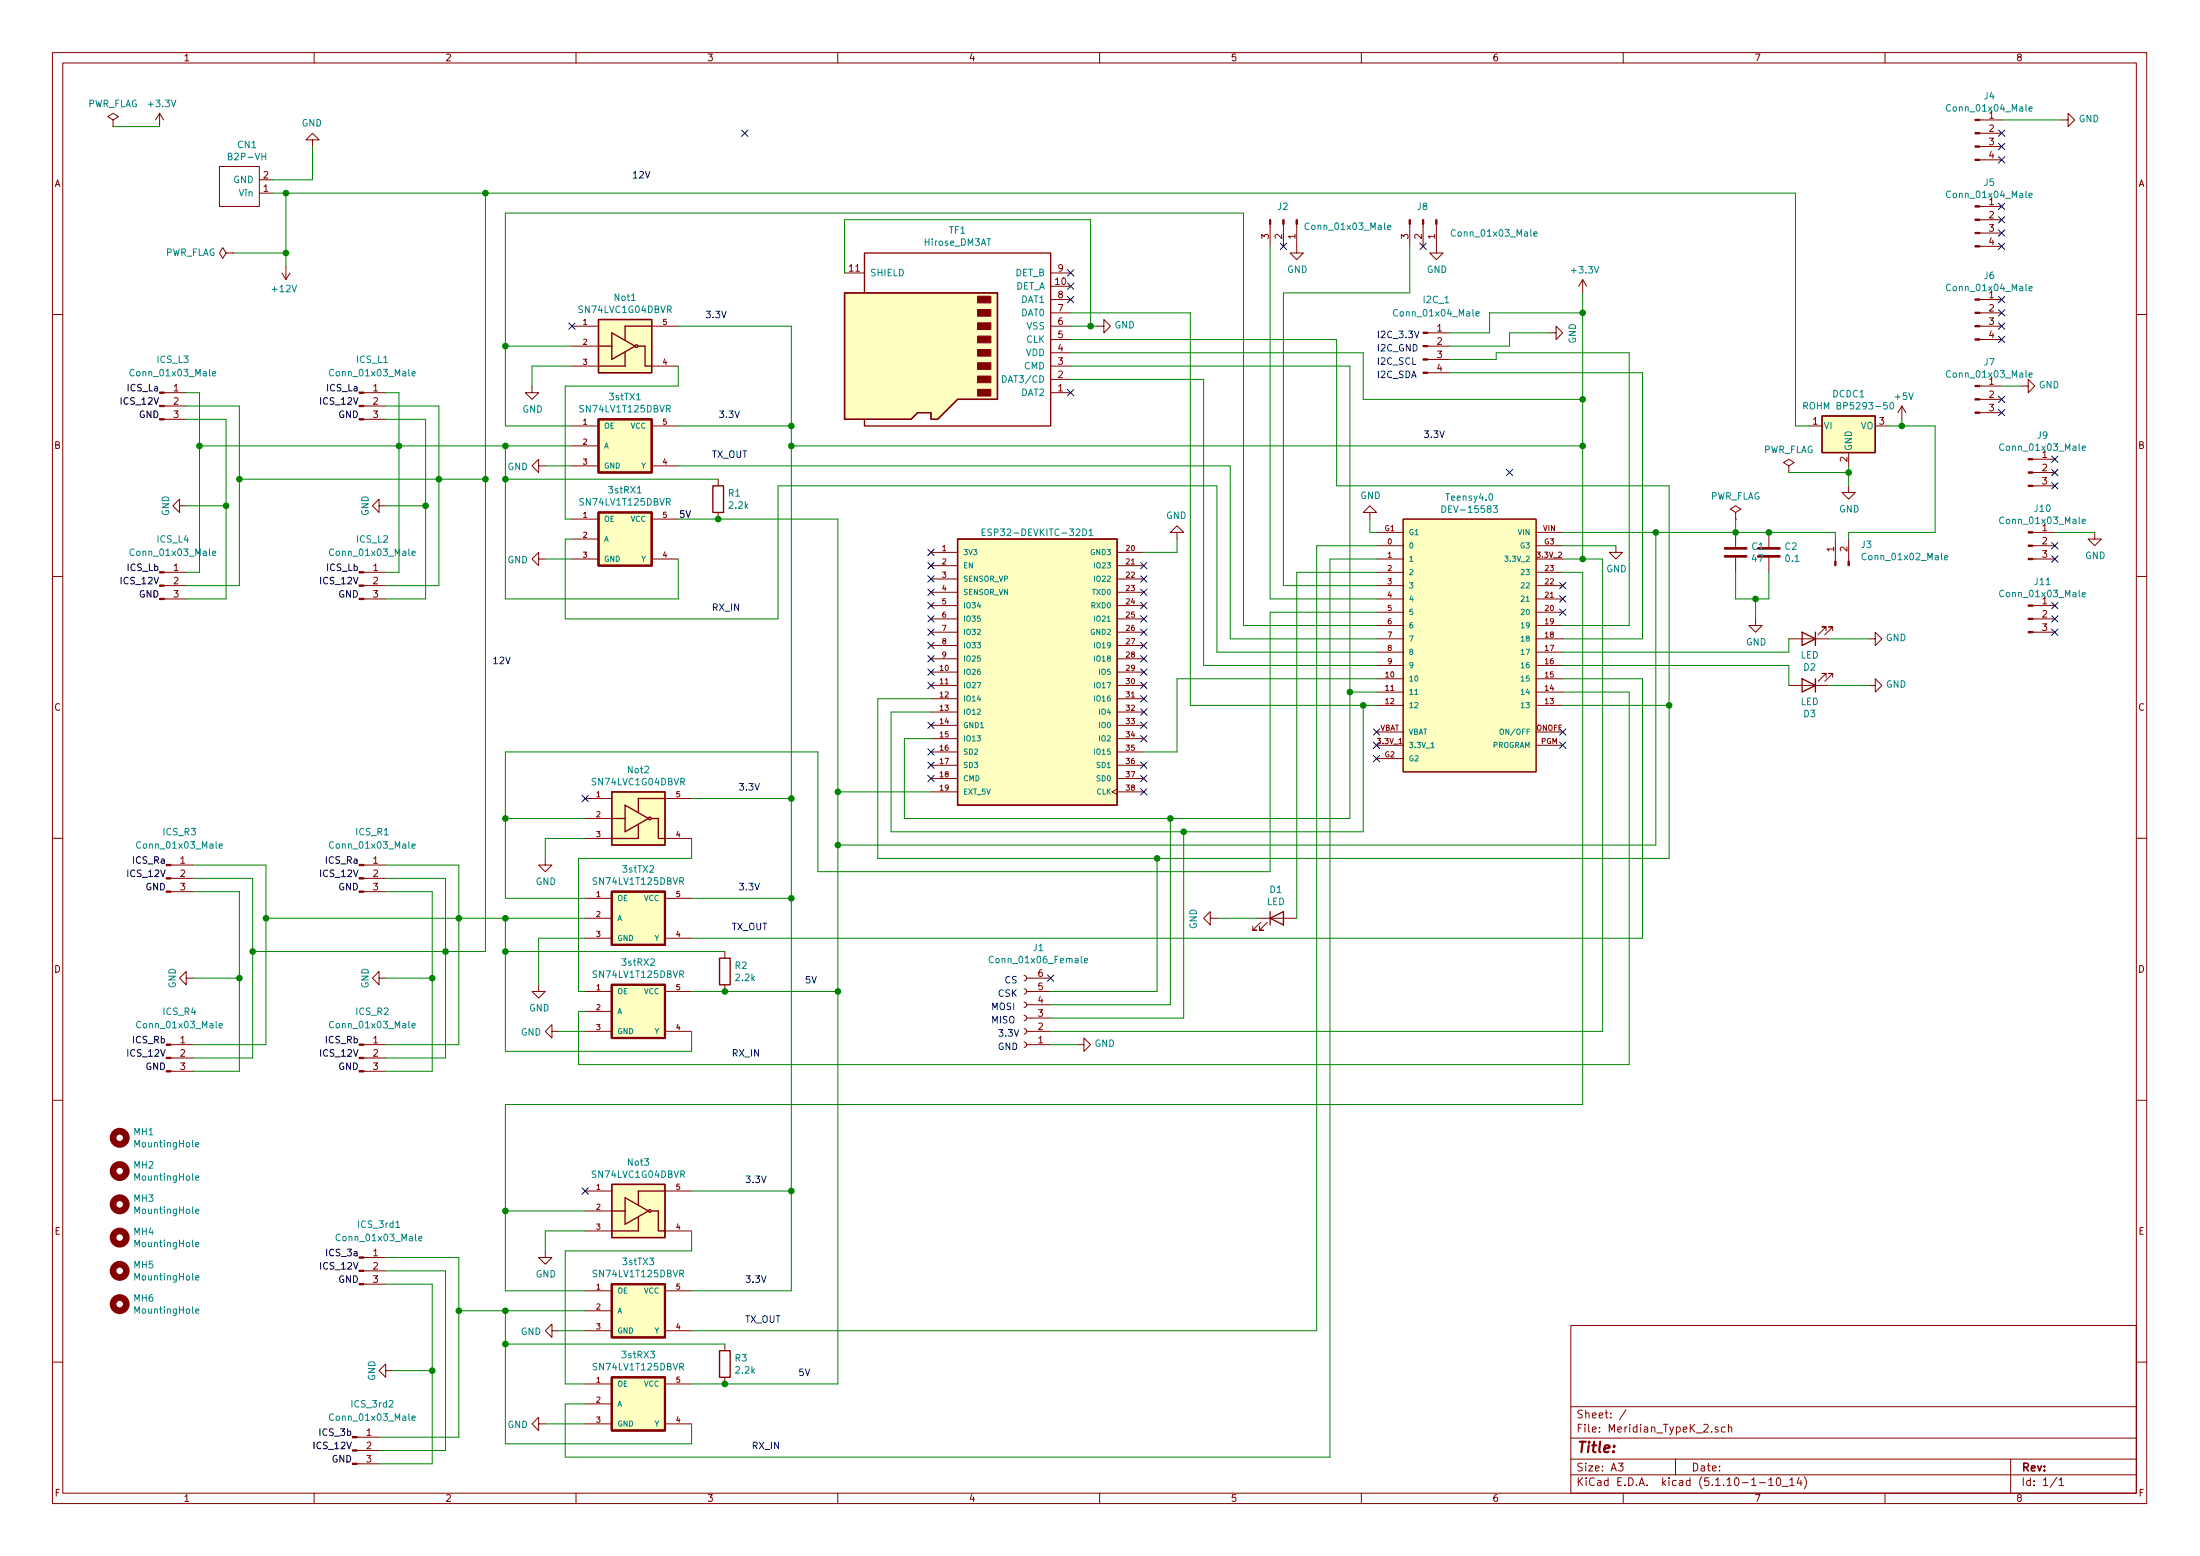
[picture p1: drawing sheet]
<svg xmlns="http://www.w3.org/2000/svg" width="420mm" height="297mm" viewBox="0 0 420 297" stroke-linecap="round" stroke-linejoin="round" font-family="sans-serif">
<g fill="none" stroke="#840000" stroke-width=".19">
<path d="M10 10h400v277h-400zM12 12h396v273.1h-396zM60 10v2M110 10v2M160 10v2M210 10v2M260 10v2M310 10v2M360 10v2M21.6 22.9l1-.6-1-.7-1 .7 1 .6v1.3M21.6 24.2h.1M30.5 21.6l-.8 1.3"/>
<path d="M30.5 21.6v2.6M30.5 21.6l.7 1.3M41.9 31.8h7.6v7.6h-7.6zM49.5 36.9h2.6M49.5 34.3h2.6M59.7 26.7h1.3l-1.3-1.3-1.3 1.3h1.3v1.3M378.1 30.5h4.2M378.1 28h4.2M378.1 25.4h4.2M378.1 22.9h4.2M378.1 39.4h4.2M393.7 22.9h1.3v-1.3l1.2 1.3-1.2 1.3v-1.3"/>
<path d="M43.2 48.3l-.7-1-.6 1 .6 1 .7-1h1.2M44.4 48.3h.1M53.8 52.1l.8 1.3M54.6 50.8v2.6M55.4 52.1l-.8 1.3M161.3 52.1h3.8M200.7 59.7h3.8M200.7 57.2h3.8M200.7 54.6h3.8M200.7 52.1h3.8M242.6 42.8v4.2M245.1 42.8v4.2"/>
<path d="M247.6 42.8v5.5h1.3l-1.3 1.3-1.2-1.3h1.2M269.2 42.8v4.2M271.8 42.8v4.2M274.3 42.8v5.5h1.3l-1.3 1.3-1.3-1.3h1.3M302.3 53.4l-.8 1.2M302.3 53.4v2.5M302.3 53.4l.7 1.2M378.1 59.7h4.2M378.1 57.2h4.2M378.1 47h4.2M378.1 44.5h4.2M378.1 41.9h4.2"/>
<path d="M10 60h2M31.3 77.5h4.3M31.3 75h4.3M69.4 77.5h4.3M69.4 75h4.3M101.6 73.7v1.3h1.3l-1.3 1.2-1.3-1.2h1.3M109.2 62.3h5.1M109.2 66.1h5.1M109.2 69.9h5.1M124.5 62.3h5M124.5 69.9h5M200.7 75h3.8"/>
<path d="M200.7 64.8h3.8M200.7 62.3h3.8M200.7 72.4h3.8M200.7 69.9h3.8M200.7 67.3h3.8M209.5 62.3h1.3v-1.3l1.3 1.3-1.3 1.2v-1.2M272.6 71.2h4.3M272.6 68.6h4.3M272.6 66.1h4.3M272.6 63.5h4.3M295.9 63.5h1.3v1.3l1.2-1.3-1.2-1.2v1.2M363.2 77.5l-.7 1.3"/>
<path d="M363.2 77.5v2.5M363.2 77.5l.8 1.3M378.1 78.8h4.2M378.1 76.2h4.2M378.1 73.7h4.2M378.1 64.8h4.2M378.1 62.3h4.2M386.1 73.7h1.2v-1.3l1.3 1.3-1.3 1.3v-1.3M408 60h2M31.3 80h4.3M34.3 96.6v-1.3l-1.3 1.3 1.3 1.2v-1.2h1.3M69.4 80h4.3"/>
<path d="M72.4 96.6v-1.3l-1.3 1.3 1.3 1.2v-1.2h1.3M102.9 88.9v-1.2l-1.3 1.2 1.3 1.3v-1.3h1.2M109.2 81.3h5.1M109.2 99.1h5.1M109.2 85.1h5.1M109.2 88.9h5.1M124.5 81.3h5M124.5 99.1h5M124.5 88.9h5M137.2 91.5v1.2M137.2 97.8v1.3M261.6 97.8h-1.3l1.3-1.2 1.3 1.2h-1.3v1.3"/>
<path d="M268 99.1h25.4v48.3h-25.4zM331.5 97.8l1-.6-1-.6-1 .6 1 .6v1.3M331.5 99.1h.1M341.6 88.9l1-.6-1-.6-1 .6 1 .6v1.3M341.6 90.2h.1M345.4 81.3h2.6M353.1 92.7v1.3h1.2l-1.2 1.3-1.3-1.3h1.3M353.1 86.4v2.5M358.1 81.3h2.6M388.2 92.7h4.2M388.2 90.2h4.2M388.2 87.7h4.2"/>
<path d="M10 110h2M31.3 114.3h4.3M31.3 111.8h4.3M31.3 109.3h4.3M69.4 114.3h4.3M69.4 111.8h4.3M69.4 109.3h4.3M102.9 106.7v-1.3l-1.3 1.3 1.3 1.3v-1.3h1.2M109.2 106.7h5.1M109.2 102.9h5.1M124.5 106.7h5M177.8 105.4h5.1"/>
<path d="M177.8 108h5.1M177.8 110.5h5.1M177.8 113.1h5.1M177.8 115.6h5.1M177.8 118.1h5.1M213.4 105.4h5M213.4 108h5M213.4 110.5h5M213.4 113.1h5M213.4 115.6h5M213.4 118.1h5M224.8 101.6h1.3l-1.3-1.2-1.3 1.2h1.3v1.3"/>
<path d="M262.9 106.7h5.1M262.9 104.2h5.1M262.9 101.6h5.1M262.9 114.3h5.1M262.9 111.8h5.1M262.9 109.3h5.1M262.9 116.9h5.1M262.9 119.4h5.1M293.4 106.7h5M293.4 104.2h5M293.4 101.6h5M293.4 114.3h5"/>
<path d="M293.4 111.8h5M293.4 109.3h5M293.4 116.9h5M293.4 119.4h5M308.6 104.2v1.2h1.3l-1.3 1.3-1.3-1.3h1.3M331.5 101.6v2.8M331.5 106.5v2.8M335.3 118.1v1.3h1.2l-1.2 1.3-1.3-1.3h1.3M337.8 101.6v2.8M337.8 106.5v2.8M350.5 102.9v4.2M353.1 102.9v4.2"/>
<path d="M388.2 115.6h4.2M388.2 118.1h4.2M388.2 106.7h4.2M388.2 104.2h4.2M388.2 101.6h4.2M400 101.6v1.3h1.3l-1.3 1.3-1.2-1.3h1.2M408 110h2M177.8 120.7h5.1M177.8 123.2h5.1M177.8 125.8h5.1M177.8 128.3h5.1M177.8 130.8h5.1"/>
<path d="M177.8 133.4h5.1M177.8 135.9h5.1M177.8 138.5h5.1M213.4 120.7h5M213.4 123.2h5M213.4 125.8h5M213.4 128.3h5M213.4 130.8h5M213.4 133.4h5M213.4 135.9h5M213.4 138.5h5M262.9 122h5.1"/>
<path d="M262.9 124.5h5.1M262.9 127h5.1M262.9 129.6h5.1M262.9 132.1h5.1M262.9 134.7h5.1M262.9 139.7h5.1M293.4 122h5M293.4 124.5h5M293.4 127h5M293.4 129.6h5M293.4 132.1h5M293.4 134.7h5"/>
<path d="M293.4 139.7h5M341.6 130.8h7.6M341.6 122h7.6M348.7 129.3v-.7h-.7h.7l-1.5 1.5M348.7 120.4v-.7h-.7h.7l-1.5 1.5M350 129.3v-.7h-.8h.8l-1.5 1.5M350 120.4v-.7h-.8h.8l-1.5 1.5M356.9 130.8h1.2v-1.2l1.3 1.2-1.3 1.3v-1.3M356.9 122h1.2v-1.3l1.3 1.3-1.3 1.2v-1.2M388.2 120.7h4.2M111.8 152.4h5M111.8 156.2h5"/>
<path d="M127 152.4h5.1M177.8 141h5.1M177.8 143.5h5.1M177.8 146.1h5.1M177.8 148.6h5.1M177.8 151.2h5.1M213.4 150.7l-1.1 .5 1.1 .5M213.4 141h5M213.4 143.5h5M213.4 146.1h5M213.4 148.6h5M213.4 151.2h5"/>
<path d="M262.9 142.3h5.1M262.9 144.8h5.1M293.4 142.3h5M10 160h2M32.6 170.2h4.2M32.6 167.7h4.2M32.6 165.1h4.2M69.4 170.2h4.3M69.4 167.7h4.3M69.4 165.1h4.3M104.1 163.9v1.2h1.3l-1.3 1.3-1.2-1.3h1.2M111.8 160.1h5"/>
<path d="M111.8 175.3h5M111.8 171.5h5M111.8 179.1h5M127 160.1h5.1M127 171.5h5.1M127 179.1h5.1M231.1 175.3v-1.3l-1.2 1.3 1.2 1.3v-1.3h1.3M240 175.3h7.6M240.8 176.1l-1.5 1.5h.7h-.7v-.8M242.1 176.1l-1.6 1.5h.8h-.8v-.8M408 160h2M32.6 199.4h4.2"/>
<path d="M35.6 186.7v-1.2l-1.3 1.2 1.3 1.3v-1.3h1.2M69.4 199.4h4.3M72.4 186.7v-1.2l-1.3 1.2 1.3 1.3v-1.3h1.3M102.9 188v1.3h1.2l-1.2 1.2-1.3-1.2h1.3M105.4 196.9v-1.3l-1.3 1.3 1.3 1.3v-1.3h1.3M111.8 189.3h5M111.8 196.9h5M111.8 193.1h5M127 189.3h5.1M127 196.9h5.1M138.4 181.6v1.3M138.4 188v1.3"/>
<path d="M195.6 186.2l.3 .1 .2 .3-.1 .5-.4 .1M195.6 188.8l.3 .1 .2 .3-.1 .4-.4 .2M195.6 191.3l.3 .1 .2 .3-.1 .4-.4 .2M195.6 193.8l.3 .2 .2 .2-.1 .5-.4 .2M195.6 196.4l.3 .1 .2 .3-.1 .4-.4 .2M195.6 198.9l.3 .1 .2 .3-.1 .5-.4 .1M196.1 199.4h4.6M196.1 186.7h4.6M196.1 189.3h4.6M196.1 191.8h4.6M196.1 194.3h4.6M196.1 196.9h4.6"/>
<path d="M205.7 199.4h1.3v-1.2l1.3 1.2-1.3 1.3v-1.3M10 210h2M32.6 204.5h4.2M32.6 202h4.2M69.4 204.5h4.3M69.4 202h4.3M408 210h2M104.1 238.8v1.3h1.3l-1.3 1.2-1.2-1.2h1.2M111.8 227.4h5M111.8 231.2h5M111.8 235h5M127 227.4h5.1"/>
<path d="M127 235h5.1M69.4 245.1h4.3M69.4 242.6h4.3M69.4 240.1h4.3M105.4 254v-1.2l-1.3 1.2 1.3 1.3v-1.3h1.3M111.8 246.4h5M111.8 250.2h5M111.8 254h5M127 246.4h5.1M127 254h5.1M138.4 256.6v1.2M300 253h108v32.1h-108z"/>
<path d="M10 260h2M68.2 279.4h4.2M68.2 276.9h4.2M68.2 274.4h4.2M73.7 261.7v-1.3l-1.3 1.3 1.3 1.2v-1.2h1.2M102.9 271.8v-1.3l-1.3 1.3 1.3 1.3v-1.3h1.2M111.8 264.2h5M111.8 268h5M111.8 271.8h5M127 264.2h5.1M127 271.8h5.1M138.4 262.9v1.3"/>
<path d="M300 278.5h108M300 274.5h108M300 268.5h108M309 279.3h1l-.5 .6 .4 .1v.7l-.2 .1-.7-.1M310.5 269.1l-1.2 2M320 278.5v3M328.1 272.5l-.4-.1-.2 .2 .1 .2 .5 .2v.3h-.6M329.5 272.5l-.5-.1-.2 .3v.6l.2 .1 .5-.1M330.1 272.5l.2-.1 .4 .1v.9M330.1 271.9v1.5M384 278.5v6.6M408 260h2"/>
<path d="M60 285.1v1.9M110 285.1v1.9M160 285.1v1.9M210 285.1v1.9M260 285.1v1.9M300 281.5h108M310 285.1v1.9M336 283h1.2M337.8 282.5l.4-.4v1.5M337.8 283.6h.9M339.4 282.3l.3-.2a.94 .94 0 0 1 0 1.5l-.4-.3-.1-.6zM340.4 283.8h1.1"/>
<path d="M341.8 282.5l.4-.4v1.5M341.8 283.6h.8M343.6 282l-.4 1.1h.9M343.9 282.6v1M344.6 281.9a1.71 1.71 0 0 1 0 2.3M360 285.1v1.9M392.8 282l-1.3 2M393.2 282.5l.5-.4v1.5M393.2 283.6h.9"/>
</g>
<g fill="#ffffc2" stroke="#ffffc2" stroke-width=".19">
<path d="M182.9 102.9h30.5v50.8h-30.5z"/>
<path d="M348 79.4h10.1v7h-10.1z"/>
<path d="M268 99.1h25.4v48.3h-25.4z"/>
<path d="M116.8 151.2h10.2v10.1h-10.2z"/>
<path d="M116.8 188h10.2v10.2h-10.2z"/>
<path d="M116.8 170.2h10.2v10.2h-10.2z"/>
<path d="M114.3 97.8h10.2v10.2h-10.2z"/>
<path d="M114.3 80h10.2v10.2h-10.2z"/>
<path d="M161.3 55.9h29.2v20.3h-7.6l-3.8 3.8h-1.3v-1.2h-2.5l-1.3 1.2h-12.7z"/>
<path d="M114.3 61h10.2v10.2h-10.2z"/>
<path d="M116.8 245.1h10.2v10.2h-10.2z"/>
<path d="M116.8 262.9h10.2v10.2h-10.2z"/>
<path d="M116.8 226.1h10.2v10.2h-10.2z"/>
</g>
<g fill="none" stroke="#840000" stroke-width=".25">
<path d="M161.3 55.9h29.2v20.3h-7.6l-3.8 3.8h-1.3v-1.2h-2.5l-1.3 1.2h-12.7zM165.1 55.9v-7.6h35.6v33h-35.6v-1.3M114.3 61h10.2v10.2h-10.2zM114.3 66.1h2.5M116.8 63.5l4.5 2.6-4.5 2.5zM119.4 67.2v2.7h-5.1M121.9 66.1h1.3v3.8h1.3M124.5 62.3h-5.1v2.6M348 79.4h10.1v7h-10.1zM136.1 92.7h2.1v5.1h-2.1zM182.9 102.9h30.5v50.8h-30.5zM344.2 129.6l2.5 1.2-2.5 1.3z"/>
<path d="M344.2 120.7l2.5 1.3-2.5 1.2zM346.7 120.7v2.5M346.7 129.6v2.5M116.8 151.2h10.2v10.1h-10.2zM116.8 156.2h2.6M119.4 153.7l4.4 2.5-4.4 2.6zM121.9 157.4v2.7h-5.1M124.5 156.2h1.2v3.9h1.3M127 152.4h-5.1v2.7M242.6 175.3l2.5-1.3v2.6zM242.6 174v2.6M137.4 182.9h2v5.1h-2z"/>
<path d="M116.8 226.1h10.2v10.2h-10.2zM116.8 231.2h2.6M119.4 228.6l4.4 2.6-4.4 2.5zM121.9 232.3v2.7h-5.1M124.5 231.2h1.2v3.8h1.3M127 227.4h-5.1v2.6M137.4 257.8h2v5.1h-2z"/>
<circle cx="121.6" cy="66.1" r=".25"/>
<circle cx="124.1" cy="156.2" r=".25"/>
<circle cx="124.1" cy="231.2" r=".25"/>
</g>
<g fill="none" stroke="#008484" stroke-width=".19">
<path d="M387.5 20.8l.6-.1v-.3h-.4l-.2 .2 .1 .6h.5M387.5 37.3l.6-.1v-.3h-.4l-.2 .2 .1 .6h.5M265 43.4l.6-.1v-.3h-.4l-.2 .2 .1 .6h.5M281.9 59.9l.6-.1-.1-.3h-.3l-.2 .2 .1 .6h.4M292.9 44.7l.6-.1v-.3h-.4l-.2 .1 .1 .6h.5M387.5 55.1l.6-.1v-.3h-.4l-.2 .1 .1 .7h.5M40.6 71.3l.6-.1-.1-.2-.3-.1-.2 .2 .1 .6h.4M78.7 71.3l.6-.1-.1-.2-.3-.1-.2 .2 .1 .6h.4M191.4 71.7a.64 .64 0 0 1 .8 .7 .64 .64 0 0 1-.8 .6zM344.5 77.5l.7-.1v-.5l-.7-.1v1.3M344.8 77.5l.4 .6M361.1 76.9l.1-.1a.67 .67 0 0 1 .5 .7 .67 .67 0 0 1-.5 .6l-.3-.5z"/>
<path d="M387.5 71.6l.6-.1v-.3h-.4l-.2 .2 .1 .6h.5M121.7 94.1h.8M275.4 96.6a.64 .64 0 0 1 .7 .6 .64 .64 0 0 1-.7 .6zM285.2 96.6h.8l-.5 .4 .4 .2v.5l-.2 .1-.5-.1M397.7 99.5l.6-.1-.1-.2-.4-.1-.1 .2v.6h.5M397.7 85.6l.6-.1-.1-.3h-.4l-.1 .1v.6h.5M40.6 105.6l.6-.1-.1-.2-.3-.1-.2 .2 .1 .6h.4M78.7 105.6l.6-.1-.1-.2-.3-.1-.2 .2 .1 .6h.4M187.6 101.6h.4M188.2 101h-.6v1.2h.6M208 101.3l.4-.3v1.2M208 102.2h.7"/>
<path d="M287.4 106.2h.6l-.3 .3 .3 .2v.4l-.2 .1-.4-.1M371.4 106.4l.6-.1-.1-.2-.3-.1-.2 .2v.6h.5M397.7 113.5l.6-.1-.1-.3h-.4l-.1 .2v.6h.5M270.2 132.6h.6M286.5 139.3l.2-.1 .4 .1v.5a.36 .36 0 0 1-.4 .4l-.2-.4zM273.3 142.7h.6M41.9 161.5l.6-.1-.1-.3h-.4l-.1 .2v.6h.5M78.7 161.5l.6-.1-.1-.3h-.3l-.2 .2 .1 .6h.4M41.9 195.8l.6-.1-.1-.3h-.4l-.1 .2v.6h.5M78.7 195.8l.6-.1-.1-.3h-.3l-.2 .2 .1 .6h.4M189.7 182.7a.6 .6 0 0 0-.8 .4 .6 .6 0 0 0 .6 .7l.2-.1M207.1 183.4l.6-.1-.1-.3h-.3l-.2 .1 .1 .7h.4"/>
<path d="M37.4 218.5l.6-.1-.1-.2-.3-.1-.2 .2v.6h.5M37.4 237.6l.6-.1-.1-.3h-.3l-.2 .1v.7h.5M37.4 231.2l.6-.1-.1-.2-.3-.1-.2 .2v.6h.5M37.4 224.9l.6-.1-.1-.3h-.3l-.2 .1v.7h.5M75.6 234.3h.7M80 236.4l.6-.1-.1-.2-.4-.1-.1 .2v.6h.5M37.4 250.3l.6-.1-.1-.3h-.3l-.2 .1v.7h.5M37.4 243.9l.6-.1-.1-.2-.3-.1-.2 .2v.6h.5M78.7 270.7l.6-.1-.1-.2-.3-.1-.2 .2 .1 .6h.4"/>
</g>
<path d="M329.4 106.2h4.1M329.4 104.7h4.1M335.8 106.2h4.1M335.8 104.7h4.1" fill="none" stroke="#840000" stroke-width=".51"/>
<g fill="#840000" stroke="#840000" stroke-width=".19">
<path d="M387.3 120.6h.9v.2h-.9z"/>
<path d="M387.3 118h.9v.3h-.9z"/>
<path d="M387.3 115.5h.9v.2h-.9z"/>
<path d="M387.3 106.6h.9v.2h-.9z"/>
<path d="M387.3 104h.9v.3h-.9z"/>
<path d="M387.3 101.5h.9v.3h-.9z"/>
<path d="M242.4 41.9h.3v.9h-.3z"/>
<path d="M245 41.9h.2v.9h-.2z"/>
<path d="M247.5 41.9h.3v.9h-.3z"/>
<path d="M269.1 41.9h.3v.9h-.3z"/>
<path d="M271.7 41.9h.2v.9h-.2z"/>
<path d="M274.2 41.9h.2v.9h-.2z"/>
<path d="M30.5 114.2h.8v.3h-.8z"/>
<path d="M30.5 111.7h.8v.2h-.8z"/>
<path d="M30.5 109.1h.8v.3h-.8z"/>
<path d="M31.7 204.4h.9v.2h-.9z"/>
<path d="M31.7 201.8h.9v.3h-.9z"/>
<path d="M31.7 199.3h.9v.3h-.9z"/>
<path d="M30.5 79.9h.8v.3h-.8z"/>
<path d="M30.5 77.4h.8v.2h-.8z"/>
<path d="M30.5 74.8h.8v.3h-.8z"/>
<path d="M31.7 170.1h.9v.2h-.9z"/>
<path d="M31.7 167.5h.9v.3h-.9z"/>
<path d="M31.7 165h.9v.3h-.9z"/>
<path d="M387.3 92.6h.9v.3h-.9z"/>
<path d="M387.3 90.1h.9v.2h-.9z"/>
<path d="M387.3 87.5h.9v.3h-.9z"/>
<path d="M377.2 78.6h.9v.3h-.9z"/>
<path d="M377.2 76.1h.9v.3h-.9z"/>
<path d="M377.2 73.6h.9v.2h-.9z"/>
<path d="M377.2 64.7h.9v.2h-.9z"/>
<path d="M377.2 62.1h.9v.3h-.9z"/>
<path d="M377.2 59.6h.9v.3h-.9z"/>
<path d="M377.2 57.1h.9v.2h-.9z"/>
<path d="M377.2 30.4h.9v.2h-.9z"/>
<path d="M377.2 27.8h.9v.3h-.9z"/>
<path d="M377.2 25.3h.9v.3h-.9z"/>
<path d="M377.2 22.8h.9v.2h-.9z"/>
<path d="M377.2 46.9h.9v.3h-.9z"/>
<path d="M377.2 44.4h.9v.2h-.9z"/>
<path d="M377.2 41.8h.9v.3h-.9z"/>
<path d="M377.2 39.3h.9v.2h-.9z"/>
<path d="M352.9 107.1h.3v.9h-.3z"/>
<path d="M350.4 107.1h.2v.9h-.2z"/>
<path d="M271.8 71h.8v.3h-.8z"/>
<path d="M271.8 68.5h.8v.2h-.8z"/>
<path d="M271.8 65.9h.8v.3h-.8z"/>
<path d="M271.8 63.4h.8v.3h-.8z"/>
<path d="M68.6 204.4h.8v.2h-.8z"/>
<path d="M68.6 201.8h.8v.3h-.8z"/>
<path d="M68.6 199.3h.8v.3h-.8z"/>
<path d="M68.6 170.1h.8v.2h-.8z"/>
<path d="M68.6 167.5h.8v.3h-.8z"/>
<path d="M68.6 165h.8v.3h-.8z"/>
<path d="M67.3 279.3h.9v.3h-.9z"/>
<path d="M67.3 276.8h.9v.2h-.9z"/>
<path d="M67.3 274.2h.9v.3h-.9z"/>
<path d="M68.6 114.2h.8v.3h-.8z"/>
<path d="M68.6 111.7h.8v.2h-.8z"/>
<path d="M68.6 109.1h.8v.3h-.8z"/>
<path d="M68.6 79.9h.8v.3h-.8z"/>
<path d="M68.6 77.4h.8v.2h-.8z"/>
<path d="M68.6 74.8h.8v.3h-.8z"/>
<path d="M186.7 56.6h2.5v1.2h-2.5z"/>
<path d="M186.7 59.1h2.5v1.3h-2.5z"/>
<path d="M186.7 61.6h2.5v1.3h-2.5z"/>
<path d="M186.7 64.2h2.5v1.2h-2.5z"/>
<path d="M186.7 66.7h2.5v1.3h-2.5z"/>
<path d="M186.7 69.3h2.5v1.2h-2.5z"/>
<path d="M186.7 71.8h2.5v1.3h-2.5z"/>
<path d="M186.7 74.3h2.5v1.3h-2.5z"/>
<path d="M68.6 245h.8v.3h-.8z"/>
<path d="M68.6 242.5h.8v.2h-.8z"/>
<path d="M68.6 239.9h.8v.3h-.8z"/>
</g>
<g fill="none" stroke="#840000" stroke-width="1.3">
<circle cx="22.9" cy="217.2" r="1.27"/>
<circle cx="22.9" cy="236.3" r="1.27"/>
<circle cx="22.9" cy="229.9" r="1.27"/>
<circle cx="22.9" cy="223.6" r="1.27"/>
<circle cx="22.9" cy="249" r="1.27"/>
<circle cx="22.9" cy="242.6" r="1.27"/>
</g>
<path d="M114.3 97.8h10.2v10.2h-10.2zM114.3 80h10.2v10.2h-10.2zM116.8 170.2h10.2v10.2h-10.2zM116.8 188h10.2v10.2h-10.2zM116.8 245.1h10.2v10.2h-10.2zM116.8 262.9h10.2v10.2h-10.2z" fill="none" stroke="#840000" stroke-width=".41"/>
<g fill="none" stroke="#008400" stroke-width=".19">
<path d="M21.6 24.2h8.9M52.1 36.9h290.8v44.4h2.5M54.6 36.9v13.9M59.7 28v6.3h-7.6M92.7 36.9v144.7h-44.4M382.3 22.9h11.4M44.4 48.3h10.2M161.3 52.1v-10.2h47v20.4M204.5 59.7h22.8v75h35.6M242.6 47v67.3h20.3M269.2 47v8.9h-24.1v55.9h17.8M302.3 59.7h-17.8v3.8h-7.6"/>
<path d="M302.3 55.9v50.8M35.6 75h2.5v34.3h-2.5M35.6 77.5h10.1v34.3h-10.1M73.7 75h2.5v34.3h-2.5M73.7 77.5h10.1v34.3h-10.1M96.5 66.1h12.7M109.2 69.9h-7.6v3.8M129.5 69.9v3.8h-21.6v25.4h1.3M129.5 62.3h21.6v184.1h-19M204.5 64.8h50.8v27.9h63.5v71.2h-151.2v-30.5h10.2M204.5 67.3h55.8v8.9h42M204.5 72.4h25.4v54.6h33"/>
<path d="M204.5 69.9h53.3v86.3h-85.1v-15.2h5.1M204.5 62.3h5M276.9 68.6h8.8v-1.3h25.4v52.1h-12.7M276.9 71.2h36.8v50.8h-15.3M295.9 63.5h-7.6v2.6h-11.4M382.3 73.7h3.8M35.6 80h7.6v34.3h-7.6M35.6 96.6h7.6M38.1 85.1h71.1M45.7 91.5h47M73.7 80h7.6v34.3h-7.6M73.7 96.6h7.6"/>
<path d="M96.5 85.1v29.2h33v-7.6M96.5 91.5h40.7M104.1 88.9h5.1M109.2 81.3h-12.7v-40.6h141v78.7h25.4M129.5 81.3h21.6M129.5 99.1h30.5v165.1h-27.9M129.5 88.9h105.4v33.1h28M151.1 85.1h151.2M261.6 99.1v2.5h1.3M331.5 99.1v2.5M341.6 90.2h11.5M353.1 88.9v3.8"/>
<path d="M360.7 81.3h8.9v20.3h-16.5v1.3M363.2 80v1.3M104.1 106.7h5.1M109.2 102.9h-1.3v15.2h40.7v-25.4h83.8v31.8h30.5M224.8 102.9v2.5h-6.4M262.9 106.7h-8.9v171.5h-146.1v-10.2h3.9M262.9 104.2h-11.4v149.8h-119.4M262.9 116.9h-20.3v49.5h-86.4v-22.9h-59.7v28h15.3M262.9 109.3h-15.3v66M298.4 101.6h52.1v1.3M298.4 109.3h3.9v101.6h-205.8v35.5h15.3M298.4 104.2h10.2"/>
<path d="M298.4 106.7h7.7v90.2h-105.4M316.2 101.6v59.7h-156.2M331.5 109.3v5h6.3v-5M335.3 114.3v3.8M392.4 101.6h7.6M257.8 132.1h5.1M260.3 134.7v24.1h-90.1v-22.9h7.6M262.9 129.6h-38.1v13.9h-6.4M298.4 127h43.2v3.8M298.4 132.1h12.7v71.1h-200.6v-10.1h1.3M298.4 129.6h15.3v49.5h-181.6M298.4 134.7h20.4"/>
<path d="M341.6 122v2.5h-43.2M349.2 122h7.7M349.2 130.8h7.7M96.5 156.2h15.3M132.1 152.4h19M160 151.2h17.8M223.5 156.2v35.6h-22.8M226.1 158.8v35.5h-25.4M36.8 167.7h11.5v34.3h-11.5M36.8 170.2h8.9v34.3h-8.9M36.8 165.1h14v34.3h-14M50.8 175.3h61"/>
<path d="M73.7 170.2h8.8v34.3h-8.8M73.7 165.1h13.9v34.3h-13.9M73.7 167.7h11.4v34.3h-11.4M96.5 175.3v25.4h35.6v-3.8M111.8 160.1h-7.7v3.8M111.8 179.1h-8.9v8.9M132.1 160.1v3.8h-21.6v25.4h1.3M132.1 171.5h19M221 163.9v25.4h-20.3M232.4 175.3h7.6M36.8 186.7h8.9M73.7 186.7h8.8"/>
<path d="M96.5 181.6h41.9M106.7 196.9h5.1M132.1 189.3h27.9M200.7 199.4h5M96.5 231.2h15.3M111.8 235h-7.7v3.8M132.1 235v3.8h-24.2v25.4h3.9M132.1 227.4h19M73.7 245.1h8.8v34.3h-10.1M73.7 242.6h11.4v34.3h-12.7M73.7 240.1h13.9v34.3h-15.2M87.6 250.2h24.2"/>
<path d="M96.5 250.2v25.4h35.6v-3.8M96.5 256.6h41.9M106.7 254h5.1M74.9 261.7h7.6M104.1 271.8h7.7"/>
</g>
<path d="M270.2 63.2l.4 1.3 .4-1.3" fill="none" stroke="#0000c2" stroke-width=".19"/>
<g fill="#008400" stroke="#008400" stroke-width=".25">
<circle cx="87.6" cy="175.3" r=".51"/>
<circle cx="151.1" cy="81.3" r=".51"/>
<circle cx="151.1" cy="227.4" r=".51"/>
<circle cx="316.2" cy="101.6" r=".51"/>
<circle cx="160" cy="189.3" r=".51"/>
<circle cx="151.1" cy="171.5" r=".51"/>
<circle cx="92.7" cy="36.9" r=".51"/>
<circle cx="54.6" cy="48.3" r=".51"/>
<circle cx="76.2" cy="85.1" r=".51"/>
<circle cx="96.5" cy="85.1" r=".51"/>
<circle cx="96.5" cy="175.3" r=".51"/>
<circle cx="92.7" cy="91.5" r=".51"/>
<circle cx="160" cy="161.3" r=".51"/>
<circle cx="83.8" cy="91.5" r=".51"/>
<circle cx="223.5" cy="156.2" r=".51"/>
<circle cx="226.1" cy="158.8" r=".51"/>
<circle cx="96.5" cy="156.2" r=".51"/>
<circle cx="221" cy="163.9" r=".51"/>
<circle cx="302.3" cy="76.2" r=".51"/>
<circle cx="96.5" cy="181.6" r=".51"/>
<circle cx="81.3" cy="96.6" r=".51"/>
<circle cx="85.1" cy="181.6" r=".51"/>
<circle cx="82.6" cy="186.7" r=".51"/>
<circle cx="151.1" cy="85.1" r=".51"/>
<circle cx="96.5" cy="91.5" r=".51"/>
<circle cx="260.3" cy="134.7" r=".51"/>
<circle cx="257.8" cy="132.1" r=".51"/>
<circle cx="137.2" cy="99.1" r=".51"/>
<circle cx="335.3" cy="114.3" r=".51"/>
<circle cx="302.3" cy="106.7" r=".51"/>
<circle cx="151.1" cy="152.4" r=".51"/>
<circle cx="302.3" cy="59.7" r=".51"/>
<circle cx="160" cy="151.2" r=".51"/>
<circle cx="302.3" cy="85.1" r=".51"/>
<circle cx="353.1" cy="90.2" r=".51"/>
<circle cx="208.3" cy="62.3" r=".51"/>
<circle cx="96.5" cy="66.1" r=".51"/>
<circle cx="363.2" cy="81.3" r=".51"/>
<circle cx="318.8" cy="134.7" r=".51"/>
<circle cx="96.5" cy="231.2" r=".51"/>
<circle cx="48.3" cy="181.6" r=".51"/>
<circle cx="45.7" cy="186.7" r=".51"/>
<circle cx="96.5" cy="250.2" r=".51"/>
<circle cx="331.5" cy="101.6" r=".51"/>
<circle cx="138.4" cy="189.3" r=".51"/>
<circle cx="50.8" cy="175.3" r=".51"/>
<circle cx="38.1" cy="85.1" r=".51"/>
<circle cx="96.5" cy="256.6" r=".51"/>
<circle cx="337.8" cy="101.6" r=".51"/>
<circle cx="87.6" cy="250.2" r=".51"/>
<circle cx="43.2" cy="96.6" r=".51"/>
<circle cx="82.6" cy="261.7" r=".51"/>
<circle cx="45.7" cy="91.5" r=".51"/>
<circle cx="138.4" cy="264.2" r=".51"/>
<circle cx="54.6" cy="36.9" r=".51"/>
</g>
<g fill="none" stroke="#000084" stroke-width=".19">
<path d="M141.6 24.8l1.2 1.2M142.8 24.8l-1.2 1.2M381.7 38.8l1.2 1.2M381.7 24.8l1.2 1.2M381.7 27.4l1.2 1.2M381.7 29.9l1.2 1.2M382.9 29.9l-1.2 1.2M382.9 38.8l-1.2 1.2M382.9 24.8l-1.2 1.2M382.9 27.4l-1.2 1.2M203.9 56.6l1.2 1.2M203.9 54l1.2 1.3"/>
<path d="M203.9 51.5l1.2 1.2M205.1 56.6l-1.2 1.2M205.1 54l-1.2 1.3M205.1 51.5l-1.2 1.2M244.5 46.4l1.2 1.2M245.7 46.4l-1.2 1.2M271.2 46.4l1.2 1.2M272.4 46.4l-1.2 1.2M381.7 46.4l1.2 1.2M381.7 56.6l1.2 1.2M381.7 59.1l1.2 1.2M381.7 41.3l1.2 1.3"/>
<path d="M381.7 43.9l1.2 1.2M382.9 46.4l-1.2 1.2M382.9 56.6l-1.2 1.2M382.9 59.1l-1.2 1.2M382.9 41.3l-1.2 1.3M382.9 43.9l-1.2 1.2M108.6 61.7l1.2 1.2M109.8 61.7l-1.2 1.2M203.9 74.4l1.2 1.2M205.1 74.4l-1.2 1.2M381.7 64.2l1.2 1.2M381.7 78.2l1.2 1.2"/>
<path d="M381.7 75.6l1.2 1.2M381.7 61.7l1.2 1.2M382.9 64.2l-1.2 1.2M382.9 78.2l-1.2 1.2M382.9 75.6l-1.2 1.2M382.9 61.7l-1.2 1.2M287.7 89.6l1.2 1.2M288.9 89.6l-1.2 1.2M391.8 92.1l1.2 1.3M391.8 89.6l1.2 1.2M391.8 87.1l1.2 1.2M393 92.1l-1.2 1.3"/>
<path d="M393 89.6l-1.2 1.2M393 87.1l-1.2 1.2M177.2 117.5l1.2 1.3M177.2 115l1.2 1.2M177.2 112.5l1.2 1.2M177.2 109.9l1.2 1.2M177.2 107.4l1.2 1.2M177.2 104.8l1.2 1.3M178.4 117.5l-1.2 1.3M178.4 115l-1.2 1.2M178.4 112.5l-1.2 1.2M178.4 109.9l-1.2 1.2"/>
<path d="M178.4 107.4l-1.2 1.2M178.4 104.8l-1.2 1.3M217.8 117.5l1.2 1.3M217.8 115l1.2 1.2M217.8 112.5l1.2 1.2M217.8 109.9l1.2 1.2M217.8 107.4l1.2 1.2M219 117.5l-1.2 1.3M219 115l-1.2 1.2M219 112.5l-1.2 1.2M219 109.9l-1.2 1.2M219 107.4l-1.2 1.2"/>
<path d="M297.8 116.3l1.3 1.2M297.8 113.7l1.3 1.2M297.8 111.2l1.3 1.2M299.1 116.3l-1.3 1.2M299.1 113.7l-1.3 1.2M299.1 111.2l-1.3 1.2M391.8 103.6l1.2 1.2M391.8 106.1l1.2 1.2M391.8 115l1.2 1.2M391.8 117.5l1.2 1.3M393 103.6l-1.2 1.2M393 106.1l-1.2 1.2"/>
<path d="M393 115l-1.2 1.2M393 117.5l-1.2 1.3M177.2 137.9l1.2 1.2M177.2 130.2l1.2 1.3M177.2 127.7l1.2 1.2M177.2 125.2l1.2 1.2M177.2 122.6l1.2 1.2M177.2 120.1l1.2 1.2M178.4 137.9l-1.2 1.2M178.4 130.2l-1.2 1.3M178.4 127.7l-1.2 1.2M178.4 125.2l-1.2 1.2"/>
<path d="M178.4 122.6l-1.2 1.2M178.4 120.1l-1.2 1.2M217.8 137.9l1.2 1.2M217.8 135.3l1.2 1.2M217.8 130.2l1.2 1.3M217.8 127.7l1.2 1.2M217.8 125.2l1.2 1.2M217.8 122.6l1.2 1.2M217.8 120.1l1.2 1.2M217.8 132.8l1.2 1.2M219 137.9l-1.2 1.2M219 135.3l-1.2 1.2"/>
<path d="M219 130.2l-1.2 1.3M219 127.7l-1.2 1.2M219 125.2l-1.2 1.2M219 122.6l-1.2 1.2M219 120.1l-1.2 1.2M219 132.8l-1.2 1.2M262.3 139.1l1.2 1.2M263.5 139.1l-1.2 1.2M297.8 139.1l1.3 1.2M299.1 139.1l-1.3 1.2M391.8 120.1l1.2 1.2M393 120.1l-1.2 1.2"/>
<path d="M111.2 151.8l1.2 1.2M112.4 151.8l-1.2 1.2M177.2 148l1.2 1.2M177.2 145.5l1.2 1.2M177.2 142.9l1.2 1.3M178.4 148l-1.2 1.2M178.4 145.5l-1.2 1.2M178.4 142.9l-1.2 1.3M217.8 140.4l1.2 1.2M217.8 145.5l1.2 1.2M217.8 148l1.2 1.2M217.8 150.6l1.2 1.2"/>
<path d="M219 140.4l-1.2 1.2M219 145.5l-1.2 1.2M219 148l-1.2 1.2M219 150.6l-1.2 1.2M262.3 144.2l1.2 1.2M262.3 141.7l1.2 1.2M263.5 144.2l-1.2 1.2M263.5 141.7l-1.2 1.2M297.8 141.7l1.3 1.2M299.1 141.7l-1.3 1.2M200.1 186.1l1.2 1.2M201.3 186.1l-1.2 1.2"/>
<path d="M111.2 226.8l1.2 1.2M112.4 226.8l-1.2 1.2"/>
</g>
<text font-size="2.8" fill="#840000" x="301" y="277.3">Title:</text>
<g font-size="2.1" fill="#840000">
<text x="301" y="273.5">File: Meridian_TypeK_2.sch</text>
<text x="301" y="270.8">Sheet: /</text>
<text x="301" y="280.9">Size: A3</text>
<text x="323" y="280.9">Date:</text>
<text x="386" y="280.9">Rev:</text>
<text x="301" y="283.7">KiCad E.D.A. kicad (5.1.10-1-10_14)</text>
<text x="386" y="283.7">Id: 1/1</text>
</g>
<g font-size="1.8" fill="#840000">
<text x="35" y="11.7">1</text>
<text x="85" y="11.7">2</text>
<text x="135" y="11.7">3</text>
<text x="185" y="11.7">4</text>
<text x="235" y="11.7">5</text>
<text x="285" y="11.7">6</text>
<text x="335" y="11.7">7</text>
<text x="385" y="11.7">8</text>
<text x="379.9" y="22.6">1</text>
<text x="379.9" y="25.2">2</text>
<text x="379.9" y="27.7">3</text>
<text x="10.4" y="35.7">A</text>
<text x="50.3" y="34.1">2</text>
<text x="379.9" y="30.3">4</text>
<text x="408.4" y="35.7">A</text>
<text x="50.3" y="36.6">1</text>
<text x="379.9" y="39.2">1</text>
<text x="379.9" y="41.7">2</text>
<text x="242.3" y="45.6" transform="rotate(-90 242.3 45.6)">3</text>
<text x="244.9" y="45.6" transform="rotate(-90 244.9 45.6)">2</text>
<text x="247.4" y="45.6" transform="rotate(-90 247.4 45.6)">1</text>
<text x="269" y="45.6" transform="rotate(-90 269 45.6)">3</text>
<text x="271.5" y="45.6" transform="rotate(-90 271.5 45.6)">2</text>
<text x="274.1" y="45.6" transform="rotate(-90 274.1 45.6)">1</text>
<text x="379.9" y="44.2">3</text>
<text x="379.9" y="46.8">4</text>
<text x="162.2" y="51.9">11</text>
<text x="202.1" y="51.9">9</text>
<text x="201.6" y="54.4">10</text>
<text x="202.1" y="59.5">7</text>
<text x="202.1" y="56.9">8</text>
<text x="379.9" y="56.9">1</text>
<text x="379.9" y="59.5">2</text>
<text x="202.1" y="64.6">5</text>
<text x="202.1" y="62">6</text>
<text x="274.5" y="63.3">1</text>
<text x="274.5" y="65.8">2</text>
<text x="379.9" y="62">3</text>
<text x="379.9" y="64.6">4</text>
<text x="202.1" y="69.6">3</text>
<text x="202.1" y="67.1">4</text>
<text x="274.5" y="68.4">3</text>
<text x="274.5" y="70.9">4</text>
<text x="33.2" y="74.7">1</text>
<text x="33.2" y="77.3">2</text>
<text x="71.3" y="74.7">1</text>
<text x="71.3" y="77.3">2</text>
<text x="202.1" y="74.7">1</text>
<text x="202.1" y="72.2">2</text>
<text x="379.9" y="73.4">1</text>
<text x="379.9" y="76">2</text>
<text x="33.2" y="79.8">3</text>
<text x="71.3" y="79.8">3</text>
<text x="346.2" y="81.1">1</text>
<text x="358.9" y="81.1">3</text>
<text x="379.9" y="78.5">3</text>
<text x="10.4" y="85.7">B</text>
<text x="352.8" y="88.1" transform="rotate(-90 352.8 88.1)">2</text>
<text x="390" y="87.4">1</text>
<text x="390" y="90">2</text>
<text x="408.4" y="85.7">B</text>
<text x="390" y="92.5">3</text>
<text x="390" y="101.4">1</text>
<text x="350.3" y="105.3" transform="rotate(-90 350.3 105.3)">1</text>
<text x="352.8" y="105.3" transform="rotate(-90 352.8 105.3)">2</text>
<text x="390" y="103.9">2</text>
<text x="390" y="106.5">3</text>
<text x="33.2" y="109">1</text>
<text x="33.2" y="111.5">2</text>
<text x="71.3" y="109">1</text>
<text x="71.3" y="111.5">2</text>
<text x="33.2" y="114.1">3</text>
<text x="71.3" y="114.1">3</text>
<text x="390" y="115.4">1</text>
<text x="390" y="117.9">2</text>
<text x="390" y="120.4">3</text>
<text x="10.4" y="135.7">C</text>
<text x="408.4" y="135.7">C</text>
<text x="34.4" y="164.9">1</text>
<text x="34.4" y="167.4">2</text>
<text x="71.3" y="164.9">1</text>
<text x="71.3" y="167.4">2</text>
<text x="34.4" y="170">3</text>
<text x="71.3" y="170">3</text>
<text x="10.4" y="185.7">D</text>
<text x="408.4" y="185.7">D</text>
<text x="198.3" y="191.6">4</text>
<text x="198.3" y="189">5</text>
<text x="198.3" y="186.5">6</text>
<text x="198.3" y="196.6">2</text>
<text x="198.3" y="194.1">3</text>
<text x="34.4" y="199.2">1</text>
<text x="34.4" y="201.7">2</text>
<text x="71.3" y="199.2">1</text>
<text x="71.3" y="201.7">2</text>
<text x="198.3" y="199.2">1</text>
<text x="34.4" y="204.3">3</text>
<text x="71.3" y="204.3">3</text>
<text x="10.4" y="235.7">E</text>
<text x="71.3" y="239.8">1</text>
<text x="408.4" y="235.7">E</text>
<text x="71.3" y="242.4">2</text>
<text x="71.3" y="244.9">3</text>
<text x="70" y="274.1">1</text>
<text x="70" y="276.6">2</text>
<text x="70" y="279.2">3</text>
<text x="10.5" y="285.7">F</text>
<text x="35" y="286.7">1</text>
<text x="85" y="286.7">2</text>
<text x="135" y="286.7">3</text>
<text x="185" y="286.7">4</text>
<text x="235" y="286.7">5</text>
<text x="285" y="286.7">6</text>
<text x="335" y="286.7">7</text>
<text x="385" y="286.7">8</text>
<text x="408.5" y="285.7">F</text>
</g>
<g font-size="1.8" fill="#008484">
<text x="16.6" y="20.5">PWR_FLAG</text>
<text x="28.5" y="20.5">+3.3V</text>
<text x="372.3" y="21.3">Conn_01x04_Male</text>
<text x="379" y="19">J4</text>
<text x="397" y="23.3">GND</text>
<text x="45.4" y="28.3">CN1</text>
<text x="57.6" y="24.1">GND</text>
<text x="44" y="30.6">B2P-VH</text>
<text x="44.6" y="35">GND</text>
<text x="379" y="35.5">J5</text>
<text x="45.8" y="37.5">Vin</text>
<text x="244" y="40.1">J2</text>
<text x="270.7" y="40.1">J8</text>
<text x="372.3" y="37.8">Conn_01x04_Male</text>
<text x="176.6" y="46.9">Hirose_DM3AT</text>
<text x="181.3" y="44.6">TF1</text>
<text x="249.8" y="43.9">Conn_01x03_Male</text>
<text x="277.7" y="45.2">Conn_01x03_Male</text>
<text x="31.5" y="48.9">PWR_FLAG</text>
<text x="166.1" y="52.7">SHIELD</text>
<text x="193.9" y="52.7">DET_B</text>
<text x="245.8" y="52.1">GND</text>
<text x="272.5" y="52.1">GND</text>
<text x="300.3" y="52.2">+3.3V</text>
<text x="379" y="53.3">J6</text>
<text x="52.1" y="55.8">+12V</text>
<text x="110.7" y="59.8">SN74LVC1G04DBVR</text>
<text x="117.4" y="57.4">Not1</text>
<text x="193.9" y="55.3">DET_A</text>
<text x="195" y="57.8">DAT1</text>
<text x="272" y="57.9">I2C_1</text>
<text x="372.3" y="55.6">Conn_01x04_Male</text>
<text x="195" y="60.4">DAT0</text>
<text x="196" y="65.4">CLK</text>
<text x="196.1" y="62.9">VSS</text>
<text x="212.9" y="62.7">GND</text>
<text x="266.6" y="60.4">Conn_01x04_Male</text>
<text x="301" y="65.6" transform="rotate(-90 301 65.6)">GND</text>
<text x="25.3" y="71.8">Conn_01x03_Male</text>
<text x="30" y="69.3">ICS_L3</text>
<text x="63.4" y="71.8">Conn_01x03_Male</text>
<text x="68.1" y="69.3">ICS_L1</text>
<text x="195.6" y="70.5">CMD</text>
<text x="195.9" y="68">VDD</text>
<text x="379" y="69.8">J7</text>
<text x="116.5" y="76.4">3stTX1</text>
<text x="192" y="73.1">DAT3/CD</text>
<text x="195" y="75.6">DAT2</text>
<text x="350" y="75.9">DCDC1</text>
<text x="362" y="76.3">+5V</text>
<text x="372.3" y="72.1">Conn_01x03_Male</text>
<text x="389.4" y="74.1">GND</text>
<text x="99.8" y="78.8">GND</text>
<text x="111" y="78.7">SN74LV1T125DBVR</text>
<text x="345.6" y="78.2">ROHM BP5293-50</text>
<text x="348.2" y="82">VI</text>
<text x="355.3" y="82">VO</text>
<text x="389.1" y="83.8">J9</text>
<text x="96.9" y="89.7">GND</text>
<text x="336.7" y="86.5">PWR_FLAG</text>
<text x="353.7" y="86.1" transform="rotate(-90 353.7 86.1)">GND</text>
<text x="382.4" y="86.1">Conn_01x03_Male</text>
<text x="116.4" y="94.2">3stRX1</text>
<text x="139.1" y="94.8">R1</text>
<text x="259.8" y="95.3">GND</text>
<text x="276.4" y="95.6">Teensy4.0</text>
<text x="326.5" y="95.4">PWR_FLAG</text>
<text x="32.3" y="98.5" transform="rotate(-90 32.3 98.5)">GND</text>
<text x="70.4" y="98.5" transform="rotate(-90 70.4 98.5)">GND</text>
<text x="111" y="96.5">SN74LV1T125DBVR</text>
<text x="139.3" y="97.1">2.2k</text>
<text x="222.7" y="99.1">GND</text>
<text x="276.1" y="97.9">DEV-15583</text>
<text x="351.2" y="97.8">GND</text>
<text x="382.4" y="100">Conn_01x03_Male</text>
<text x="388.6" y="97.7">J10</text>
<text x="25.3" y="106.1">Conn_01x03_Male</text>
<text x="30" y="103.6">ICS_L4</text>
<text x="63.4" y="106.1">Conn_01x03_Male</text>
<text x="68.1" y="103.6">ICS_L2</text>
<text x="96.9" y="107.5">GND</text>
<text x="188.8" y="102.3">ESP32-DEVKITC-32D1</text>
<text x="334.6" y="105">C1</text>
<text x="334.7" y="107.3">47</text>
<text x="340.9" y="105">C2</text>
<text x="341.1" y="107.3">0.1</text>
<text x="355.5" y="104.6">J3</text>
<text x="356.1" y="106.9">Conn_01x02_Male</text>
<text x="398.2" y="106.7">GND</text>
<text x="306.8" y="109.3">GND</text>
<text x="388.6" y="111.7">J11</text>
<text x="382.4" y="114">Conn_01x03_Male</text>
<text x="333.5" y="123.2">GND</text>
<text x="343.9" y="125.7">LED</text>
<text x="360.2" y="122.4">GND</text>
<text x="344.5" y="128">D2</text>
<text x="360.2" y="131.3">GND</text>
<text x="343.9" y="134.6">LED</text>
<text x="344.5" y="136.9">D3</text>
<text x="113.3" y="149.9">SN74LVC1G04DBVR</text>
<text x="120" y="147.6">Not2</text>
<text x="31.2" y="159.5">ICS_R3</text>
<text x="68" y="159.5">ICS_R1</text>
<text x="26.6" y="162">Conn_01x03_Male</text>
<text x="63.4" y="162">Conn_01x03_Male</text>
<text x="119" y="166.6">3stTX2</text>
<text x="102.3" y="168.9">GND</text>
<text x="113.6" y="168.9">SN74LV1T125DBVR</text>
<text x="241.9" y="172.8">LED</text>
<text x="242.5" y="170.5">D1</text>
<text x="228.6" y="177.4" transform="rotate(-90 228.6 177.4)">GND</text>
<text x="118.9" y="184.4">3stRX2</text>
<text x="140.4" y="185">R2</text>
<text x="189.6" y="183.9">Conn_01x06_Female</text>
<text x="197.4" y="181.6">J1</text>
<text x="33.6" y="188.7" transform="rotate(-90 33.6 188.7)">GND</text>
<text x="70.4" y="188.7" transform="rotate(-90 70.4 188.7)">GND</text>
<text x="113.6" y="186.7">SN74LV1T125DBVR</text>
<text x="140.6" y="187.3">2.2k</text>
<text x="26.6" y="196.3">Conn_01x03_Male</text>
<text x="31.2" y="193.8">ICS_R4</text>
<text x="63.4" y="196.3">Conn_01x03_Male</text>
<text x="68" y="193.8">ICS_R2</text>
<text x="99.5" y="197.7">GND</text>
<text x="101" y="193.1">GND</text>
<text x="209" y="199.9">GND</text>
<text x="25.6" y="216.7">MH1</text>
<text x="26" y="219">MountingHole</text>
<text x="25.6" y="223.1">MH2</text>
<text x="26" y="225.4">MountingHole</text>
<text x="113.3" y="224.9">SN74LVC1G04DBVR</text>
<text x="120" y="222.5">Not3</text>
<text x="25.6" y="229.4">MH3</text>
<text x="26" y="231.7">MountingHole</text>
<text x="25.6" y="235.8">MH4</text>
<text x="26" y="238.1">MountingHole</text>
<text x="64.7" y="236.9">Conn_01x03_Male</text>
<text x="68.6" y="234.4">ICS_3rd1</text>
<text x="25.6" y="242.1">MH5</text>
<text x="26" y="244.4">MountingHole</text>
<text x="102.3" y="243.9">GND</text>
<text x="113.6" y="243.8">SN74LV1T125DBVR</text>
<text x="119" y="241.5">3stTX3</text>
<text x="25.6" y="248.5">MH6</text>
<text x="26" y="250.8">MountingHole</text>
<text x="99.5" y="254.8">GND</text>
<text x="71.7" y="263.6" transform="rotate(-90 71.7 263.6)">GND</text>
<text x="113.6" y="261.6">SN74LV1T125DBVR</text>
<text x="118.9" y="259.3">3stRX3</text>
<text x="140.4" y="259.9">R3</text>
<text x="140.6" y="262.2">2.2k</text>
<text x="67.3" y="268.7">ICS_3rd2</text>
<text x="63.4" y="271.2">Conn_01x03_Male</text>
<text x="96.9" y="272.6">GND</text>
</g>
<g font-size="1.8" fill="#0000c2">
<text x="120.6" y="34.1">12V</text>
<text x="134.6" y="60.7">3.3V</text>
<text x="262.9" y="64.6">I2C_3.3V</text>
<text x="262.9" y="69.6">I2C_SCL</text>
<text x="262.9" y="67.1">I2C_GND</text>
<text x="262.9" y="72.2">I2C_SDA</text>
<text x="137.2" y="79.8">3.3V</text>
<text x="271.8" y="83.6">3.3V</text>
<text x="135.9" y="87.4">TX_OUT</text>
<text x="135.9" y="116.6">RX_IN</text>
<text x="94" y="126.8">12V</text>
<text x="141" y="150.9">3.3V</text>
<text x="141" y="170">3.3V</text>
<text x="139.7" y="177.6">TX_OUT</text>
<text x="153.7" y="187.7">5V</text>
<text x="190.5" y="190.3">CSK</text>
<text x="191.8" y="187.7">CS</text>
<text x="189.2" y="195.4">MISO</text>
<text x="189.2" y="192.8">MOSI</text>
<text x="190.5" y="197.9">3.3V</text>
<text x="139.7" y="201.7">RX_IN</text>
<text x="190.5" y="200.4">GND</text>
<text x="142.2" y="225.8">3.3V</text>
<text x="142.2" y="244.9">3.3V</text>
<text x="142.2" y="252.5">TX_OUT</text>
<text x="152.4" y="262.7">5V</text>
<text x="143.5" y="276.6">RX_IN</text>
</g>
<g font-size="1.8">
<text x="23.4" y="77.3">ICS_12V</text>
<text x="24.5" y="74.7">ICS_La</text>
<text x="61.5" y="77.3">ICS_12V</text>
<text x="62.6" y="74.7">ICS_La</text>
<text x="26.5" y="79.8">GND</text>
<text x="64.6" y="79.8">GND</text>
<text x="129.9" y="98.8">5V</text>
<text x="23.4" y="111.5">ICS_12V</text>
<text x="24.4" y="109">ICS_Lb</text>
<text x="61.5" y="111.5">ICS_12V</text>
<text x="62.5" y="109">ICS_Lb</text>
<text x="26.5" y="114.1">GND</text>
<text x="64.6" y="114.1">GND</text>
<text x="24.7" y="167.4">ICS_12V</text>
<text x="25.6" y="164.9">ICS_Ra</text>
<text x="61.5" y="167.4">ICS_12V</text>
<text x="62.4" y="164.9">ICS_Ra</text>
<text x="27.8" y="170">GND</text>
<text x="64.6" y="170">GND</text>
<text x="24.7" y="201.7">ICS_12V</text>
<text x="25.5" y="199.2">ICS_Rb</text>
<text x="61.5" y="201.7">ICS_12V</text>
<text x="62.3" y="199.2">ICS_Rb</text>
<text x="27.8" y="204.3">GND</text>
<text x="64.6" y="204.3">GND</text>
<text x="62.7" y="239.8">ICS_3a</text>
<text x="61.5" y="242.4">ICS_12V</text>
<text x="64.6" y="244.9">GND</text>
<text x="61.3" y="274.1">ICS_3b</text>
<text x="60.2" y="276.6">ICS_12V</text>
<text x="63.4" y="279.2">GND</text>
</g>
<g font-size="1.4" fill="#840000">
<text x="111.4" y="62">1</text>
<text x="111.4" y="65.8">2</text>
<text x="126.6" y="62">5</text>
<text x="111.4" y="69.6">3</text>
<text x="126.6" y="69.6">4</text>
<text x="111.4" y="81.1">1</text>
<text x="126.6" y="81.1">5</text>
<text x="111.4" y="84.9">2</text>
<text x="111.4" y="88.7">3</text>
<text x="126.6" y="88.7">4</text>
<text x="111.4" y="98.8">1</text>
<text x="126.6" y="98.8">5</text>
<text x="264.5" y="101.4">G1</text>
<text x="294.7" y="101.4">VIN</text>
<text x="111.4" y="102.7">2</text>
<text x="111.4" y="106.5">3</text>
<text x="126.6" y="106.5">4</text>
<text x="180" y="105.2">1</text>
<text x="180" y="107.7">2</text>
<text x="215.1" y="107.7">21</text>
<text x="215.1" y="105.2">20</text>
<text x="265" y="103.9">0</text>
<text x="265" y="106.5">1</text>
<text x="293.7" y="106.5">3.3V_2</text>
<text x="295" y="103.9">G3</text>
<text x="180" y="110.3">3</text>
<text x="180" y="112.8">4</text>
<text x="215.1" y="112.8">23</text>
<text x="215.1" y="110.3">22</text>
<text x="265" y="109">2</text>
<text x="265" y="111.5">3</text>
<text x="295.1" y="109">23</text>
<text x="295.1" y="111.5">22</text>
<text x="180" y="115.4">5</text>
<text x="180" y="117.9">6</text>
<text x="215.1" y="117.9">25</text>
<text x="215.1" y="115.4">24</text>
<text x="265" y="114.1">4</text>
<text x="265" y="116.6">5</text>
<text x="265" y="119.2">6</text>
<text x="295.1" y="114.1">21</text>
<text x="295.1" y="116.6">20</text>
<text x="295.1" y="119.2">19</text>
<text x="180" y="120.4">7</text>
<text x="180" y="123">8</text>
<text x="180" y="125.5">9</text>
<text x="215.1" y="125.5">28</text>
<text x="215.1" y="123">27</text>
<text x="215.1" y="120.4">26</text>
<text x="265" y="121.7">7</text>
<text x="265" y="124.2">8</text>
<text x="295.1" y="121.7">18</text>
<text x="295.1" y="124.2">17</text>
<text x="179.6" y="128.1">10</text>
<text x="179.6" y="130.6">11</text>
<text x="215.1" y="130.6">30</text>
<text x="215.1" y="128.1">29</text>
<text x="264.6" y="129.3">10</text>
<text x="264.6" y="131.9">11</text>
<text x="265" y="126.8">9</text>
<text x="295.1" y="126.8">16</text>
<text x="295.1" y="129.3">15</text>
<text x="295.1" y="131.9">14</text>
<text x="179.6" y="133.1">12</text>
<text x="179.6" y="135.7">13</text>
<text x="215.1" y="135.7">32</text>
<text x="215.1" y="133.1">31</text>
<text x="264.6" y="134.4">12</text>
<text x="295.1" y="134.4">13</text>
<text x="179.6" y="138.2">14</text>
<text x="179.6" y="140.8">15</text>
<text x="179.6" y="143.3">16</text>
<text x="215.1" y="143.3">35</text>
<text x="215.1" y="140.8">34</text>
<text x="215.1" y="138.2">33</text>
<text x="263.2" y="142">3.3V_1</text>
<text x="263.5" y="139.5">VBAT</text>
<text x="293.4" y="139.5">ONOFF</text>
<text x="294.3" y="142">PGM</text>
<text x="179.6" y="145.8">17</text>
<text x="179.6" y="148.4">18</text>
<text x="215.1" y="148.4">37</text>
<text x="215.1" y="145.8">36</text>
<text x="264.5" y="144.6">G2</text>
<text x="113.9" y="152.2">1</text>
<text x="113.9" y="156">2</text>
<text x="129.2" y="152.2">5</text>
<text x="179.6" y="150.9">19</text>
<text x="215.1" y="150.9">38</text>
<text x="113.9" y="159.8">3</text>
<text x="129.2" y="159.8">4</text>
<text x="113.9" y="171.2">1</text>
<text x="129.2" y="171.2">5</text>
<text x="113.9" y="175">2</text>
<text x="113.9" y="178.9">3</text>
<text x="129.2" y="178.9">4</text>
<text x="113.9" y="189">1</text>
<text x="129.2" y="189">5</text>
<text x="113.9" y="192.8">2</text>
<text x="113.9" y="196.6">3</text>
<text x="129.2" y="196.6">4</text>
<text x="113.9" y="227.1">1</text>
<text x="129.2" y="227.1">5</text>
<text x="113.9" y="230.9">2</text>
<text x="113.9" y="234.7">3</text>
<text x="129.2" y="234.7">4</text>
<text x="113.9" y="246.2">1</text>
<text x="113.9" y="250">2</text>
<text x="129.2" y="246.2">5</text>
<text x="113.9" y="253.8">3</text>
<text x="129.2" y="253.8">4</text>
<text x="113.9" y="263.9">1</text>
<text x="129.2" y="263.9">5</text>
<text x="113.9" y="267.8">2</text>
<text x="113.9" y="271.6">3</text>
<text x="129.2" y="271.6">4</text>
</g>
<g font-size="1.4" fill="#008484">
<text x="115.3" y="81.8">OE</text>
<text x="120.4" y="81.8">VCC</text>
<text x="115.3" y="85.6">A</text>
<text x="115.3" y="89.4">GND</text>
<text x="122.5" y="89.4">Y</text>
<text x="115.3" y="99.6">OE</text>
<text x="120.4" y="99.6">VCC</text>
<text x="115.3" y="103.4">A</text>
<text x="115.3" y="107.2">GND</text>
<text x="122.5" y="107.2">Y</text>
<text x="183.9" y="106">3V3</text>
<text x="208.4" y="106">GND3</text>
<text x="269" y="102.1">G1</text>
<text x="269" y="104.7">0</text>
<text x="269" y="107.2">1</text>
<text x="287.9" y="107.2">3.3V_2</text>
<text x="290" y="102.1">VIN</text>
<text x="290.5" y="104.7">G3</text>
<text x="183.9" y="108.5">EN</text>
<text x="183.9" y="111">SENSOR_VP</text>
<text x="183.9" y="113.6">SENSOR_VN</text>
<text x="208.7" y="113.6">TXD0</text>
<text x="209.3" y="111">IO22</text>
<text x="209.3" y="108.5">IO23</text>
<text x="269" y="109.8">2</text>
<text x="269" y="112.3">3</text>
<text x="290.8" y="109.8">23</text>
<text x="290.8" y="112.3">22</text>
<text x="183.9" y="116.1">IO34</text>
<text x="183.9" y="118.7">IO35</text>
<text x="208.6" y="116.1">RXD0</text>
<text x="209.3" y="118.7">IO21</text>
<text x="269" y="114.8">4</text>
<text x="269" y="117.4">5</text>
<text x="269" y="119.9">6</text>
<text x="290.8" y="114.8">21</text>
<text x="290.8" y="117.4">20</text>
<text x="290.8" y="119.9">19</text>
<text x="183.9" y="121.2">IO32</text>
<text x="183.9" y="123.7">IO33</text>
<text x="208.4" y="121.2">GND2</text>
<text x="209.3" y="123.7">IO19</text>
<text x="269" y="122.5">7</text>
<text x="269" y="125">8</text>
<text x="290.8" y="122.5">18</text>
<text x="290.8" y="125">17</text>
<text x="183.9" y="126.3">IO25</text>
<text x="183.9" y="128.8">IO26</text>
<text x="183.9" y="131.4">IO27</text>
<text x="209.3" y="131.4">IO17</text>
<text x="209.3" y="126.3">IO18</text>
<text x="210.1" y="128.8">IO5</text>
<text x="269" y="127.5">9</text>
<text x="269" y="130.1">10</text>
<text x="290.8" y="127.5">16</text>
<text x="290.8" y="130.1">15</text>
<text x="183.9" y="133.9">IO14</text>
<text x="183.9" y="136.4">IO12</text>
<text x="209.3" y="133.9">IO16</text>
<text x="210.1" y="136.4">IO4</text>
<text x="269" y="132.6">11</text>
<text x="269" y="135.2">12</text>
<text x="290.8" y="132.6">14</text>
<text x="290.8" y="135.2">13</text>
<text x="183.9" y="139">GND1</text>
<text x="183.9" y="141.5">IO13</text>
<text x="210.1" y="141.5">IO2</text>
<text x="210.1" y="139">IO0</text>
<text x="269" y="140.2">VBAT</text>
<text x="269" y="142.8">3.3V_1</text>
<text x="285" y="142.8">PROGRAM</text>
<text x="287" y="140.2">ON/OFF</text>
<text x="183.9" y="144.1">SD2</text>
<text x="183.9" y="146.6">SD3</text>
<text x="183.9" y="149.1">CMD</text>
<text x="209.3" y="144.1">IO15</text>
<text x="209.6" y="149.1">SD0</text>
<text x="209.6" y="146.6">SD1</text>
<text x="269" y="145.3">G2</text>
<text x="183.9" y="151.7">EXT_5V</text>
<text x="209.4" y="151.7">CLK</text>
<text x="117.9" y="172">OE</text>
<text x="123" y="172">VCC</text>
<text x="117.9" y="175.8">A</text>
<text x="117.9" y="179.6">GND</text>
<text x="125" y="179.6">Y</text>
<text x="117.9" y="189.8">OE</text>
<text x="123" y="189.8">VCC</text>
<text x="117.9" y="193.6">A</text>
<text x="117.9" y="197.4">GND</text>
<text x="125" y="197.4">Y</text>
<text x="117.9" y="246.9">OE</text>
<text x="117.9" y="250.7">A</text>
<text x="123" y="246.9">VCC</text>
<text x="117.9" y="254.5">GND</text>
<text x="125" y="254.5">Y</text>
<text x="117.9" y="264.7">OE</text>
<text x="117.9" y="268.5">A</text>
<text x="123" y="264.7">VCC</text>
<text x="117.9" y="272.3">GND</text>
<text x="125" y="272.3">Y</text>
</g>
</svg>
